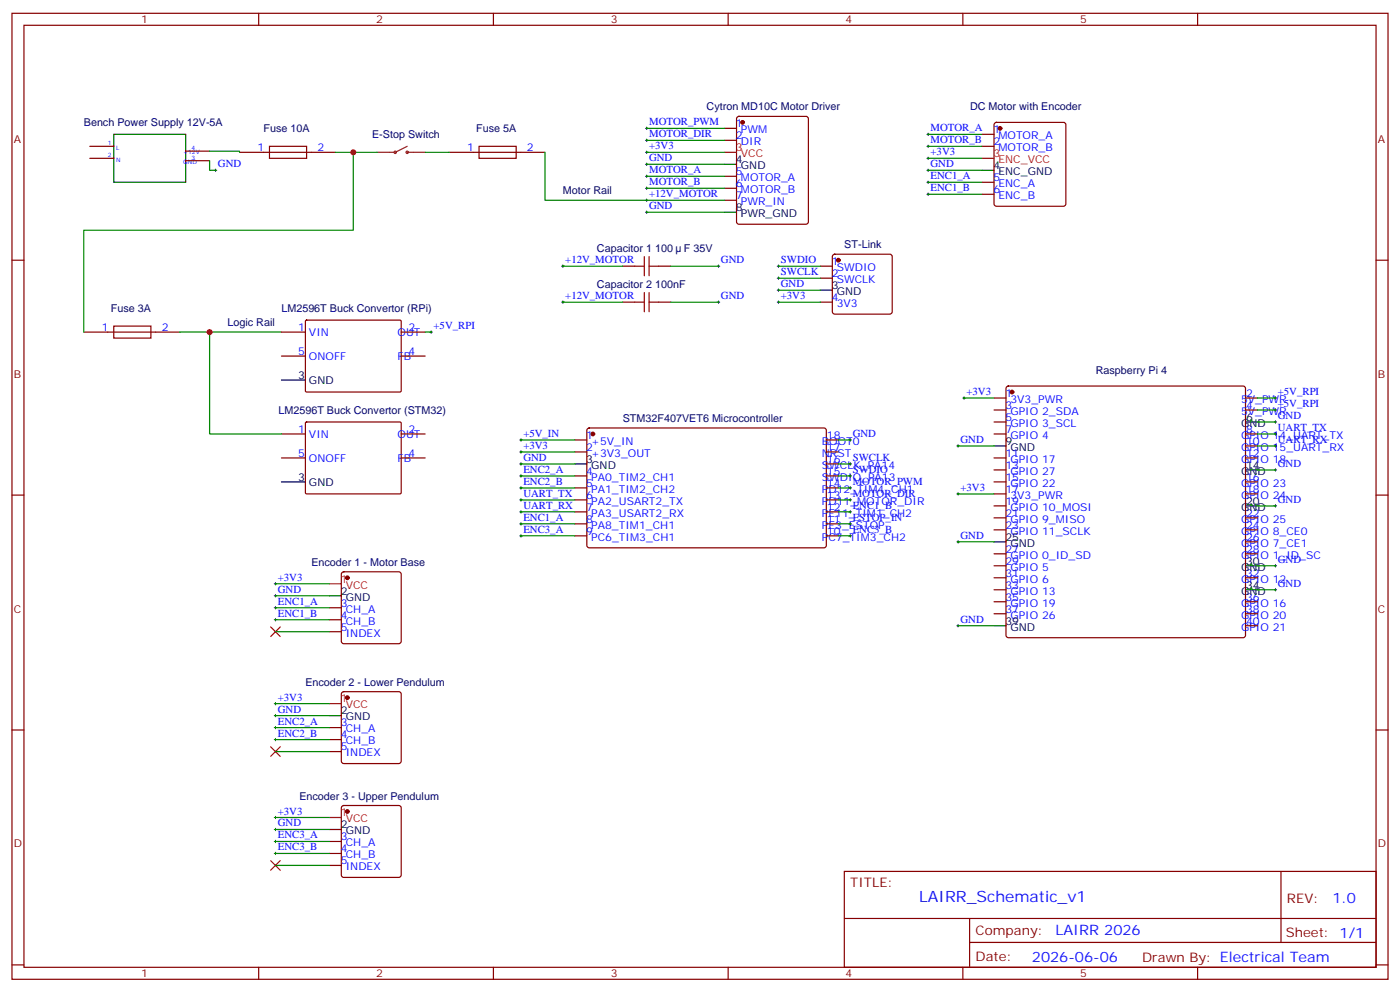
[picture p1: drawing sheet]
<svg xmlns="http://www.w3.org/2000/svg" width="412mm" height="292mm" viewBox="0 0 412 292" stroke-linecap="round" stroke-linejoin="round" font-family="sans-serif">
<g fill="none" stroke="#870000" stroke-width=".35">
<path d="M3.5 3.9h405.4v284.4h-405.4zM7.1 7.4h398.2v277.3h-398.2zM76.2 3.9v3.5M145.3 3.9v3.5M214.5 3.9v3.5M283.6 3.9v3.5M352.8 3.9v3.5M213.4 37.8h3.6M217.2 34.5l.5-.2h19.7l.7 .4v30.6l-.4 .6-20 .1-.7-.5v-30.5zM289.3 39.5h3.5M293 36.2l.5-.2h19.8l.5 .2 .2 .5v23.3l-.3 .5-.4 .2h-19.8l-.5-.2-.2-.5v-23.3zM26.5 43.1h7"/>
<path d="M26.5 46.6h7M54.7 47.3h7M54.7 44.5h7M70.6 44.8h28.2M79.4 43.1h10.9v3.5h-10.9zM132.3 44.8h28.2M141.1 43.1h10.9v3.5h-10.9zM213.4 41.3h3.6M213.4 51.9h3.6M213.4 55.4h3.6M213.4 58.9h3.6M289.3 43.1h3.5"/>
<path d="M289.3 53.7h3.5M289.3 57.2h3.5M3.5 76.6h3.6M183.4 78.4h3.6M194 78.4h3.6M241.7 78.4h3.5M245.4 75l.5-.2h16.2l.5 .2 .2 .5v16.3l-.2 .5-.5 .2h-16.2l-.5-.3-.2-.4v-16.3zM405.3 76.6h3.6M24.7 97.8h28.2M33.5 96h10.9v3.5h-10.9zM82.9 97.8h7.1M90 94.4l.3-.2 27.7 .1 .2 .3-.1 20.6-.3 .2-27.7-.1-.1-.3z"/>
<path d="M118.2 97.8h7M183.4 88.9h3.6M194 88.9h3.6M241.7 88.9h3.5M241.7 81.9h3.5M82.9 104.8h7.1M118.2 104.8h7M292.8 117.2h3.5M296.6 113.8l.4-.2h69.2l.5 .2 .2 .5v72.7l-.2 .5-.5 .2h-69.2l-.5-.2-.2-.5v-72.7zM366.9 117.2h3.5M82.9 134.8h7.1M82.9 127.7h7.1"/>
<path d="M90 124.4l.3-.2 27.7 .1 .2 .3-.1 20.6-.3 .2-27.7-.1-.1-.3zM118.2 134.8h7M118.2 127.7h7M169.3 129.5h3.6M169.3 133h3.6M173.1 126.2l.5-.2h69.4l.4 .7v34.1l-.7 .5-69.4-.1-.4-.7v-33.8zM243.4 129.5h3.5M243.4 133h3.5M243.4 136.6h3.5M292.8 134.8h3.5M292.8 127.7h3.5M292.8 120.7h3.5"/>
<path d="M292.8 124.2h3.5M292.8 138.3h3.5M366.9 134.8h3.5M366.9 127.7h3.5M366.9 120.7h3.5M366.9 131.3h3.5M3.5 145.7h3.6M169.3 140.1h3.6M169.3 143.6h3.6M169.3 147.1h3.6M169.3 150.7h3.6M169.3 154.2h3.6"/>
<path d="M169.3 157.7h3.6M243.4 140.1h3.5M243.4 143.6h3.5M243.4 147.1h3.5M243.4 150.7h3.5M243.4 154.2h3.5M243.4 157.7h3.5M292.8 141.9h3.5M292.8 145.4h3.5M292.8 156h3.5M292.8 148.9h3.5M292.8 152.4h3.5"/>
<path d="M366.9 141.9h3.5M366.9 159.5h3.5M366.9 145.4h3.5M366.9 156h3.5M366.9 152.4h3.5M405.3 145.7h3.6M97 178.9h3.5M100.8 168.5l.4-.2h16.3l.5 .2 .2 .5v19.8l-.3 .5-.4 .2h-16.3l-.5-.3-.2-.4v-19.8zM292.8 177.1h3.5M292.8 170.1h3.5M292.8 163h3.5M292.8 166.5h3.5"/>
<path d="M292.8 173.6h3.5M366.9 177.1h3.5M366.9 170.1h3.5M366.9 163h3.5M97 182.4h3.5M97 185.9h3.5M292.8 180.7h3.5M366.9 184.2h3.5M366.9 180.7h3.5M3.5 214.9h3.6M97 214.2h3.5M97 217.7h3.5"/>
<path d="M100.8 203.8l.4-.2h16.3l.5 .2 .2 .5v19.7l-.3 .5-.4 .3h-16.3l-.5-.3-.2-.5v-19.7zM405.3 214.9h3.6M97 221.2h3.5M100.8 237.3l.4-.2h16.3l.5 .2 .2 .5v19.8l-.3 .5-.4 .2h-16.3l-.5-.3-.2-.4v-19.8zM97 247.7h3.5M97 251.2h3.5M97 254.7h3.5M248.7 256.5h156.6v28.2h-156.6zM377.3 256.5v20.9M248.7 270.4h156.5M285.6 277.4h119.6M285.6 270.4v14.1"/>
<path d="M3.5 284h3.6M76.2 284.7v3.6M145.3 284.7v3.6M214.5 284.7v3.6M283.6 284.7v3.6M352.8 284.7v3.6M405.3 284h3.6"/>
</g>
<g fill="none" stroke="#000" stroke-width=".35">
<path d="M33.5 39.5h21.2v14.2h-21.2zM213.4 48.4h3.6M289.3 50.1h3.5M213.4 62.5h3.6M241.7 85.4h3.5M82.9 111.9h7.1M169.3 136.6h3.6M292.8 131.3h3.5M366.9 138.3h3.5M366.9 124.2h3.5M82.9 141.9h7.1M292.8 159.5h3.5"/>
<path d="M366.9 148.9h3.5M97 175.4h3.5M366.9 173.6h3.5M366.9 166.5h3.5M292.8 184.2h3.5M97 210.6h3.5M97 244.2h3.5"/>
</g>
<g fill="none" stroke="#008700" stroke-width=".35">
<path d="M190.5 37.8h22.9M273.4 39.5h15.9M61.7 44.5h8.9v.3M61.7 47.3v2.8h1.8M98.8 44.8h12.3M104.1 44.8v23h-79.4v30M125.2 44.8h7.1M160.5 44.8v14.1h52.9M190.5 44.8h22.9M190.5 41.3h22.9M190.5 48.4h22.9M190.5 51.9h22.9"/>
<path d="M190.5 55.4h22.9M273.4 43.1h15.9M273.4 46.6h15.9M273.4 53.7h15.9M273.4 50.1h15.9M273.4 57.2h15.9M165.8 78.4h17.6M190.5 62.5h22.9M197.6 78.4h14.1M229.3 78.4h12.4M52.9 97.8h30M61.7 97.8v29.9h21.2"/>
<path d="M125.2 97.8h1.8M165.8 88.9h17.6M197.6 88.9h14.1M229.3 88.9h12.4M229.3 81.9h12.4M229.3 85.4h12.4M284 117.2h8.8M370.4 117.2h5.3M153.5 129.5h15.8M153.5 133h15.8M153.5 136.6h15.8M246.9 129.5h3.6"/>
<path d="M246.9 136.6h3.6M282.2 131.3h10.6M370.4 127.7h5.3M370.4 131.3h5.3M370.4 124.2h5.3M370.4 120.7h5.3M370.4 138.3h5.3M153.5 140.1h15.8M153.5 143.6h15.8M153.5 147.1h15.8M153.5 150.7h15.8M153.5 154.2h15.8"/>
<path d="M153.5 157.7h15.8M246.9 140.1h3.6M246.9 143.6h3.6M246.9 147.1h3.6M246.9 150.7h3.6M246.9 154.2h3.6M246.9 157.7h3.6M282.2 145.4h10.6M282.2 159.5h10.6M370.4 148.9h5.3M81.1 178.9h15.9M81.1 171.8h15.9"/>
<path d="M81.1 175.4h15.9M370.4 166.5h5.3M370.4 173.6h5.3M81.1 182.4h15.9M81.1 185.9h15.9M282.2 184.2h10.6M81.1 214.2h15.9M81.1 217.7h15.9M81.1 207.1h15.9M81.1 210.6h15.9M81.1 221.2h15.9M81.1 247.7h15.9"/>
<path d="M81.1 251.2h15.9M81.1 240.6h15.9M81.1 244.2h15.9M81.1 254.7h15.9"/>
</g>
<g fill="none" stroke="#8c2424" stroke-width=".35">
<path d="M111.1 44.8h5M119.9 43.1l-3.5 1.7M119.9 44.8h5.3"/>
<circle cx="116.4" cy="44.8" r=".35"/>
<circle cx="119.9" cy="44.8" r=".35"/>
</g>
<g fill="#870000" stroke="#870000" stroke-width=".35">
<circle cx="218.7" cy="36" r=".53"/>
<circle cx="298.1" cy="115.4" r=".53"/>
<circle cx="102.3" cy="170.1" r=".53"/>
<circle cx="102.3" cy="205.4" r=".53"/>
<circle cx="102.3" cy="238.9" r=".53"/>
<circle cx="174.6" cy="127.7" r=".53"/>
<circle cx="294.6" cy="37.8" r=".53"/>
<circle cx="246.9" cy="76.6" r=".53"/>
</g>
<path d="M213.4 44.8h3.6M289.3 46.6h3.5M97 171.8h3.5M79.7 184.5l2.8 2.9M82.5 184.5l-2.8 2.9M79.7 219.8l2.8 2.8M82.5 219.8l-2.8 2.8M97 207.1h3.5M79.7 253.3l2.8 2.9M82.5 253.3l-2.8 2.9M97 240.6h3.5" fill="none" stroke="#f00" stroke-width=".35"/>
<g fill="none" stroke="#000" stroke-width=".29">
<path d="M190.1 37.8h.8M190.5 37.4v.7M273 39.5h.8M273.4 39.2v.7M63.1 50.1h.8M63.5 49.8v.7M190.1 44.8h.8M190.1 41.3h.8M190.1 48.4h.8M190.1 51.9h.8M190.1 55.4h.8M190.1 58.9h.8"/>
<path d="M190.5 41v.7M190.5 44.5v.7M190.5 48v.7M190.5 51.5v.7M190.5 55.1v.7M190.5 58.6v.7M273 43.1h.8M273 46.6h.8M273 50.1h.8M273 53.7h.8M273 57.2h.8M273.4 42.7v.7"/>
<path d="M273.4 46.2v.8M273.4 49.8v.7M273.4 53.3v.7M273.4 56.8v.7M165.5 78.4h.7M165.8 78v.7M190.1 62.5h.8M190.5 62.1v.7M211.3 78.4h.7M211.7 78v.7M229 78.4h.7M229.3 78v.7"/>
<path d="M126.6 97.8h.8M127 97.4v.7M165.5 88.9h.7M165.8 88.6v.7M211.3 88.9h.7M211.7 88.6v.7M229 88.9h.7M229 81.9h.7M229 85.4h.7M229.3 81.5v.7M229.3 85.1v.7M229.3 88.6v.7"/>
<path d="M283.6 117.2h.7M284 116.8v.7M375.4 117.2h.7M375.7 116.8v.7M153.1 129.5h.7M153.1 133h.7M153.1 136.6h.7M153.5 129.2v.7M153.5 132.7v.7M153.5 136.2v.7M153.5 139.7v.7M250.1 129.5h.7"/>
<path d="M250.1 136.6h.7M250.5 129.2v.7M250.5 136.2v.7M250.5 139.7v.7M281.9 131.3h.7M282.2 130.9v.7M375.4 127.7h.7M375.4 131.3h.7M375.4 124.2h.7M375.4 120.7h.7M375.4 138.3h.7M375.7 120.3v.7"/>
<path d="M375.7 123.9v.7M375.7 127.4v.7M375.7 130.9v.7M375.7 138v.7M153.1 140.1h.7M153.1 143.6h.7M153.1 147.1h.7M153.1 150.7h.7M153.1 154.2h.7M153.1 157.7h.7M153.5 143.3v.7M153.5 146.8v.7"/>
<path d="M153.5 150.3v.7M153.5 153.8v.8M153.5 157.4v.7M250.1 140.1h.7M250.1 143.6h.7M250.1 147.1h.7M250.1 150.7h.7M250.1 154.2h.7M250.1 157.7h.7M250.5 143.3v.7M250.5 146.8v.7M250.5 150.3v.7"/>
<path d="M250.5 153.8v.8M250.5 157.4v.7M281.9 145.4h.7M281.9 159.5h.7M282.2 145v.7M282.2 159.1v.7M375.4 148.9h.7M375.7 148.6v.7M80.8 178.9h.7M80.8 171.8h.7M80.8 175.4h.7M81.1 171.5v.7"/>
<path d="M81.1 175v.7M81.1 178.5v.7M375.4 166.5h.7M375.4 173.6h.7M375.7 166.2v.7M375.7 173.2v.8M80.8 182.4h.7M81.1 182.1v.7M281.9 184.2h.7M282.2 183.8v.7M80.8 214.2h.7M80.8 217.7h.7"/>
<path d="M80.8 207.1h.7M80.8 210.6h.7M81.1 206.8v.7M81.1 210.3v.7M81.1 213.8v.7M81.1 217.3v.8M80.8 247.7h.7M80.8 251.2h.7M80.8 240.6h.7M80.8 244.2h.7M81.1 240.3v.7M81.1 243.8v.7"/>
<path d="M81.1 247.3v.7M81.1 250.9v.7"/>
</g>
<path d="M187 78.4h2.8M189.8 75.5v5.7M191.2 78.4h2.8M191.2 75.5v5.7M187 88.9h2.8M189.8 86.1v5.7M191.2 86.1v5.7M191.2 88.9h2.8" fill="none" stroke="#a10000" stroke-width=".35"/>
<g fill="#f00">
<circle cx="61.7" cy="97.8" r=".88"/>
<circle cx="104.1" cy="44.8" r=".88"/>
</g>
<text font-size="4.6" fill="#00f" x="270.8" y="265.5">LAIRR_Schematic_v1</text>
<g font-size="4.2" fill="#00f">
<text x="392.5" y="265.8">1.0</text>
<text x="310.9" y="275.3">LAIRR 2026</text>
<text x="304" y="283.1">2026-06-06</text>
</g>
<g font-size="3.9" fill="#800">
<text x="250.5" y="261.1">TITLE:</text>
<text x="379.1" y="265.8">REV:</text>
<text x="287.4" y="275.3">Company:</text>
<text x="378.7" y="275.9">Sheet: 1/1</text>
<text x="287.4" y="283">Date:</text>
<text x="336.4" y="283.1">Drawn By: Electrical Team</text>
</g>
<g font-size="3.2" fill="#800">
<text x="41.6" y="6.9">1</text>
<text x="110.8" y="6.9">2</text>
<text x="179.9" y="6.9">3</text>
<text x="249.1" y="6.9">4</text>
<text x="318.2" y="6.9">5</text>
<text x="4.1" y="42">A</text>
<text x="405.9" y="42">A</text>
<text x="4.1" y="111.2">B</text>
<text x="405.9" y="111.2">B</text>
<text x="4.1" y="180.3">C</text>
<text x="405.9" y="180.3">C</text>
<text x="4.1" y="249.4">D</text>
<text x="405.9" y="249.4">D</text>
<text x="41.6" y="287.7">1</text>
<text x="110.8" y="287.7">2</text>
<text x="179.9" y="287.7">3</text>
<text x="249.1" y="287.7">4</text>
<text x="318.2" y="287.7">5</text>
</g>
<g font-size="3.2" fill="#000080">
<text x="208.1" y="32.5">Cytron MD10C Motor Driver</text>
<text x="285.8" y="32.5">DC Motor with Encoder</text>
<text x="24.7" y="37.1">Bench Power Supply 12V-5A</text>
<text x="77.6" y="39">Fuse 10A</text>
<text x="109.6" y="40.7">E-Stop Switch</text>
<text x="140.2" y="38.9">Fuse 5A</text>
<text x="165.8" y="57.2">Motor Rail</text>
<text x="175.8" y="74.2">Capacitor 1 100</text>
<text x="201.4" y="74.2">F 35V</text>
<text x="248.7" y="73.1">ST-Link</text>
<text x="175.8" y="84.8">Capacitor 2 100nF</text>
<text x="32.7" y="91.9">Fuse 3A</text>
<text x="67" y="96">Logic Rail</text>
<text x="82.9" y="91.8">LM2596T Buck Convertor (RPi)</text>
<text x="322.8" y="110.1">Raspberry Pi 4</text>
<text x="82" y="122">LM2596T Buck Convertor (STM32)</text>
<text x="183.4" y="124.2">STM32F407VET6 Microcontroller</text>
<text x="91.7" y="166.5">Encoder 1 - Motor Base</text>
<text x="90" y="201.8">Encoder 2 - Lower Pendulum</text>
<text x="88.2" y="235.3">Encoder 3 - Upper Pendulum</text>
</g>
<g font-size="3.2" fill="#00f">
<text x="191.2" y="36.9">MOTOR_PWM</text>
<text x="191.2" y="40.4">MOTOR_DIR</text>
<text x="216.8" y="37.4">1</text>
<text x="216.8" y="41">2</text>
<text x="218.3" y="39.2">PWM</text>
<text x="274.1" y="38.7">MOTOR_A</text>
<text x="292.6" y="39.2">1</text>
<text x="294.1" y="41">MOTOR_A</text>
<text x="75.8" y="44.5">1</text>
<text x="93.5" y="44.5">2</text>
<text x="137.6" y="44.5">1</text>
<text x="155.2" y="44.5">2</text>
<text x="191.2" y="44">+3V3</text>
<text x="191.2" y="47.5">GND</text>
<text x="218.3" y="42.7">DIR</text>
<text x="274.1" y="42.2">MOTOR_B</text>
<text x="274.1" y="45.7">+3V3</text>
<text x="292.6" y="42.7">2</text>
<text x="294.1" y="44.5">MOTOR_B</text>
<text x="64.2" y="49.2">GND</text>
<text x="191.2" y="51">MOTOR_A</text>
<text x="216.8" y="51.5">5</text>
<text x="218.3" y="53.3">MOTOR_A</text>
<text x="274.1" y="49.2">GND</text>
<text x="274.1" y="52.8">ENC1_A</text>
<text x="292.6" y="53.3">5</text>
<text x="191.2" y="54.5">MOTOR_B</text>
<text x="191.2" y="58.1">+12V_MOTOR</text>
<text x="216.8" y="55.1">6</text>
<text x="216.8" y="58.6">7</text>
<text x="218.3" y="56.8">MOTOR_B</text>
<text x="274.1" y="56.3">ENC1_B</text>
<text x="292.6" y="56.8">6</text>
<text x="294.1" y="55.1">ENC_A</text>
<text x="294.1" y="58.6">ENC_B</text>
<text x="191.2" y="61.6">GND</text>
<text x="218.3" y="60.4">PWR_IN</text>
<text x="166.5" y="77.5">+12V_MOTOR</text>
<text x="212.4" y="77.5">GND</text>
<text x="230" y="77.5">SWDIO</text>
<text x="245" y="78">1</text>
<text x="230" y="81">SWCLK</text>
<text x="245" y="81.5">2</text>
<text x="246.5" y="79.8">SWDIO</text>
<text x="246.5" y="83.3">SWCLK</text>
<text x="166.5" y="88.1">+12V_MOTOR</text>
<text x="212.4" y="88.1">GND</text>
<text x="230" y="84.5">GND</text>
<text x="230" y="88.1">+3V3</text>
<text x="245" y="88.6">4</text>
<text x="246.5" y="90.3">3V3</text>
<text x="30" y="97.4">1</text>
<text x="47.6" y="97.4">2</text>
<text x="87.8" y="97.4">1</text>
<text x="91" y="98.8">VIN</text>
<text x="117.1" y="98.8">OUT</text>
<text x="120.3" y="97.4">2</text>
<text x="127.7" y="96.9">+5V_RPI</text>
<text x="87.8" y="104.5">5</text>
<text x="91" y="105.9">ONOFF</text>
<text x="117.1" y="105.9">FB</text>
<text x="120.3" y="104.5">4</text>
<text x="284.7" y="116.3">+3V3</text>
<text x="296.2" y="116.8">1</text>
<text x="297.6" y="118.6">3V3_PWR</text>
<text x="365.6" y="118.6">5V_PWR</text>
<text x="367.1" y="116.8">2</text>
<text x="376.4" y="116.3">+5V_RPI</text>
<text x="376.4" y="119.8">+5V_RPI</text>
<text x="296.2" y="120.3">3</text>
<text x="296.2" y="123.9">5</text>
<text x="297.6" y="122.1">GPIO 2_SDA</text>
<text x="297.6" y="125.6">GPIO 3_SCL</text>
<text x="365.6" y="122.1">5V_PWR</text>
<text x="367.1" y="120.3">4</text>
<text x="376.4" y="123.3">GND</text>
<text x="87.8" y="127.4">1</text>
<text x="91" y="128.8">VIN</text>
<text x="117.1" y="128.8">OUT</text>
<text x="120.3" y="127.4">2</text>
<text x="154.2" y="128.6">+5V_IN</text>
<text x="172.7" y="129.2">1</text>
<text x="174.2" y="130.9">+5V_IN</text>
<text x="242.1" y="130.9">BOOT0</text>
<text x="243.6" y="129.2">18</text>
<text x="251.2" y="128.6">GND</text>
<text x="282.9" y="130.4">GND</text>
<text x="296.2" y="127.4">7</text>
<text x="297.6" y="129.2">GPIO 4</text>
<text x="365.6" y="129.2">GPIO 14_UART_TX</text>
<text x="367.1" y="130.9">10</text>
<text x="367.1" y="127.4">8</text>
<text x="376.4" y="126.9">UART_TX</text>
<text x="376.4" y="130.4">UART_RX</text>
<text x="87.8" y="134.4">5</text>
<text x="91" y="135.9">ONOFF</text>
<text x="117.1" y="135.9">FB</text>
<text x="120.3" y="134.4">4</text>
<text x="154.2" y="132.2">+3V3</text>
<text x="154.2" y="135.7">GND</text>
<text x="172.7" y="132.7">2</text>
<text x="174.2" y="134.4">+3V3_OUT</text>
<text x="242.1" y="138">SWCLK_PA14</text>
<text x="242.1" y="134.4">NRST</text>
<text x="243.6" y="136.2">16</text>
<text x="243.6" y="132.7">17</text>
<text x="251.2" y="135.7">SWCLK</text>
<text x="296.2" y="134.4">11</text>
<text x="296.2" y="138">13</text>
<text x="297.6" y="136.2">GPIO 17</text>
<text x="365.6" y="136.2">GPIO 18</text>
<text x="365.6" y="132.7">GPIO 15_UART_RX</text>
<text x="367.1" y="134.4">12</text>
<text x="376.4" y="137.4">GND</text>
<text x="154.2" y="139.2">ENC2_A</text>
<text x="154.2" y="142.7">ENC2_B</text>
<text x="172.7" y="139.7">4</text>
<text x="172.7" y="143.3">5</text>
<text x="174.2" y="141.5">PA0_TIM2_CH1</text>
<text x="242.1" y="141.5">SWDIO_PA13</text>
<text x="243.6" y="143.3">14</text>
<text x="243.6" y="139.7">15</text>
<text x="251.2" y="142.7">MOTOR_PWM</text>
<text x="251.2" y="139.2">SWDIO</text>
<text x="296.2" y="141.5">15</text>
<text x="297.6" y="139.7">GPIO 27</text>
<text x="297.6" y="143.3">GPIO 22</text>
<text x="365.6" y="143.3">GPIO 23</text>
<text x="367.1" y="141.5">16</text>
<text x="154.2" y="146.3">UART_TX</text>
<text x="154.2" y="149.8">UART_RX</text>
<text x="172.7" y="146.8">6</text>
<text x="174.2" y="145">PA1_TIM2_CH2</text>
<text x="174.2" y="148.6">PA2_USART2_TX</text>
<text x="242.1" y="148.6">PD11_MOTOR_DIR</text>
<text x="242.1" y="145">PD12_TIM4_CH1</text>
<text x="243.6" y="146.8">13</text>
<text x="251.2" y="149.8">ENC1_B</text>
<text x="251.2" y="146.3">MOTOR_DIR</text>
<text x="282.9" y="144.5">+3V3</text>
<text x="296.2" y="145">17</text>
<text x="296.2" y="148.6">19</text>
<text x="297.6" y="146.8">3V3_PWR</text>
<text x="365.6" y="146.8">GPIO 24</text>
<text x="367.1" y="145">18</text>
<text x="376.4" y="148">GND</text>
<text x="154.2" y="153.3">ENC1_A</text>
<text x="172.7" y="150.3">7</text>
<text x="172.7" y="153.8">8</text>
<text x="174.2" y="152.1">PA3_USART2_RX</text>
<text x="174.2" y="155.6">PA8_TIM1_CH1</text>
<text x="242.1" y="155.6">PE3_ESTOP</text>
<text x="242.1" y="152.1">PE11_TIM1_CH2</text>
<text x="243.6" y="153.8">11</text>
<text x="243.6" y="150.3">12</text>
<text x="251.2" y="153.3">ESTOP_IN</text>
<text x="296.2" y="152.1">21</text>
<text x="296.2" y="155.6">23</text>
<text x="297.6" y="150.3">GPIO 10_MOSI</text>
<text x="297.6" y="153.8">GPIO 9_MISO</text>
<text x="365.6" y="153.8">GPIO 25</text>
<text x="367.1" y="155.6">24</text>
<text x="367.1" y="152.1">22</text>
<text x="154.2" y="156.8">ENC3_A</text>
<text x="172.7" y="157.4">9</text>
<text x="174.2" y="159.1">PC6_TIM3_CH1</text>
<text x="242.1" y="159.1">PC7_TIM3_CH2</text>
<text x="243.6" y="157.4">10</text>
<text x="251.2" y="156.8">ENC3_B</text>
<text x="282.9" y="158.6">GND</text>
<text x="297.6" y="157.4">GPIO 11_SCLK</text>
<text x="365.6" y="160.9">GPIO 7_CE1</text>
<text x="365.6" y="157.4">GPIO 8_CE0</text>
<text x="367.1" y="159.1">26</text>
<text x="296.2" y="162.7">27</text>
<text x="296.2" y="166.2">29</text>
<text x="297.6" y="164.4">GPIO 0_ID_SD</text>
<text x="297.6" y="168">GPIO 5</text>
<text x="365.6" y="164.4">GPIO 1_ID_SC</text>
<text x="367.1" y="162.7">28</text>
<text x="376.4" y="165.7">GND</text>
<text x="81.8" y="171">+3V3</text>
<text x="296.2" y="169.7">31</text>
<text x="296.2" y="173.2">33</text>
<text x="297.6" y="171.5">GPIO 6</text>
<text x="365.6" y="171.5">GPIO 12</text>
<text x="367.1" y="169.7">32</text>
<text x="376.4" y="172.7">GND</text>
<text x="81.8" y="178">ENC1_A</text>
<text x="81.8" y="174.5">GND</text>
<text x="100.4" y="178.5">3</text>
<text x="296.2" y="176.8">35</text>
<text x="297.6" y="175">GPIO 13</text>
<text x="297.6" y="178.5">GPIO 19</text>
<text x="365.6" y="178.5">GPIO 16</text>
<text x="367.1" y="176.8">36</text>
<text x="81.8" y="181.5">ENC1_B</text>
<text x="100.4" y="182.1">4</text>
<text x="100.4" y="185.6">5</text>
<text x="101.8" y="180.3">CH_A</text>
<text x="101.8" y="183.8">CH_B</text>
<text x="282.9" y="183.3">GND</text>
<text x="296.2" y="180.3">37</text>
<text x="297.6" y="182.1">GPIO 26</text>
<text x="365.6" y="185.6">GPIO 21</text>
<text x="365.6" y="182.1">GPIO 20</text>
<text x="367.1" y="183.8">40</text>
<text x="367.1" y="180.3">38</text>
<text x="101.8" y="187.4">INDEX</text>
<text x="81.8" y="206.2">+3V3</text>
<text x="81.8" y="209.8">GND</text>
<text x="81.8" y="213.3">ENC2_A</text>
<text x="100.4" y="213.8">3</text>
<text x="101.8" y="215.6">CH_A</text>
<text x="81.8" y="216.8">ENC2_B</text>
<text x="100.4" y="217.3">4</text>
<text x="100.4" y="220.9">5</text>
<text x="101.8" y="219.1">CH_B</text>
<text x="101.8" y="222.6">INDEX</text>
<text x="81.8" y="239.7">+3V3</text>
<text x="81.8" y="243.3">GND</text>
<text x="81.8" y="246.8">ENC3_A</text>
<text x="81.8" y="250.3">ENC3_B</text>
<text x="100.4" y="247.3">3</text>
<text x="100.4" y="250.9">4</text>
<text x="101.8" y="249.1">CH_A</text>
<text x="100.4" y="254.4">5</text>
<text x="101.8" y="252.6">CH_B</text>
<text x="101.8" y="256.2">INDEX</text>
</g>
<g font-size="3.2" fill="#f00">
<text x="216.8" y="44.5">3</text>
<text x="218.3" y="46.2">VCC</text>
<text x="292.6" y="46.2">3</text>
<text x="294.1" y="48">ENC_VCC</text>
<text x="100.4" y="171.5">1</text>
<text x="101.8" y="173.2">VCC</text>
<text x="100.4" y="206.8">1</text>
<text x="101.8" y="208.5">VCC</text>
<text x="100.4" y="240.3">1</text>
<text x="101.8" y="242">VCC</text>
</g>
<g font-size="3.2">
<text x="216.8" y="48">4</text>
<text x="218.3" y="49.8">GND</text>
<text x="292.6" y="49.8">4</text>
<text x="294.1" y="51.5">ENC_GND</text>
<text x="216.8" y="62.1">8</text>
<text x="218.3" y="63.9">PWR_GND</text>
<text x="245" y="85.1">3</text>
<text x="246.5" y="86.8">GND</text>
<text x="87.8" y="111.5">3</text>
<text x="91" y="112.9">GND</text>
<text x="365.6" y="125.6">GND</text>
<text x="367.1" y="123.9">6</text>
<text x="296.2" y="130.9">9</text>
<text x="172.7" y="136.2">3</text>
<text x="174.2" y="138">GND</text>
<text x="297.6" y="132.7">GND</text>
<text x="367.1" y="138">14</text>
<text x="87.8" y="141.5">3</text>
<text x="91" y="142.9">GND</text>
<text x="365.6" y="139.7">GND</text>
<text x="367.1" y="148.6">20</text>
<text x="365.6" y="150.3">GND</text>
<text x="296.2" y="159.1">25</text>
<text x="297.6" y="160.9">GND</text>
<text x="365.6" y="168">GND</text>
<text x="367.1" y="166.2">30</text>
<text x="367.1" y="173.2">34</text>
<text x="100.4" y="175">2</text>
<text x="101.8" y="176.8">GND</text>
<text x="365.6" y="175">GND</text>
<text x="296.2" y="183.8">39</text>
<text x="297.6" y="185.6">GND</text>
<text x="100.4" y="210.3">2</text>
<text x="101.8" y="212.1">GND</text>
<text x="100.4" y="243.8">2</text>
<text x="101.8" y="245.6">GND</text>
</g>
<g font-size="1.8" fill="#00f">
<text x="31.7" y="42.7">1</text>
<text x="31.7" y="46.2">2</text>
<text x="34.2" y="44.1">L</text>
<text x="34.2" y="47.7">N</text>
<text x="54" y="45.2">+12V</text>
<text x="56.4" y="47">3</text>
<text x="56.4" y="44.1">4</text>
<text x="54" y="48.4">GND</text>
</g>
</svg>
